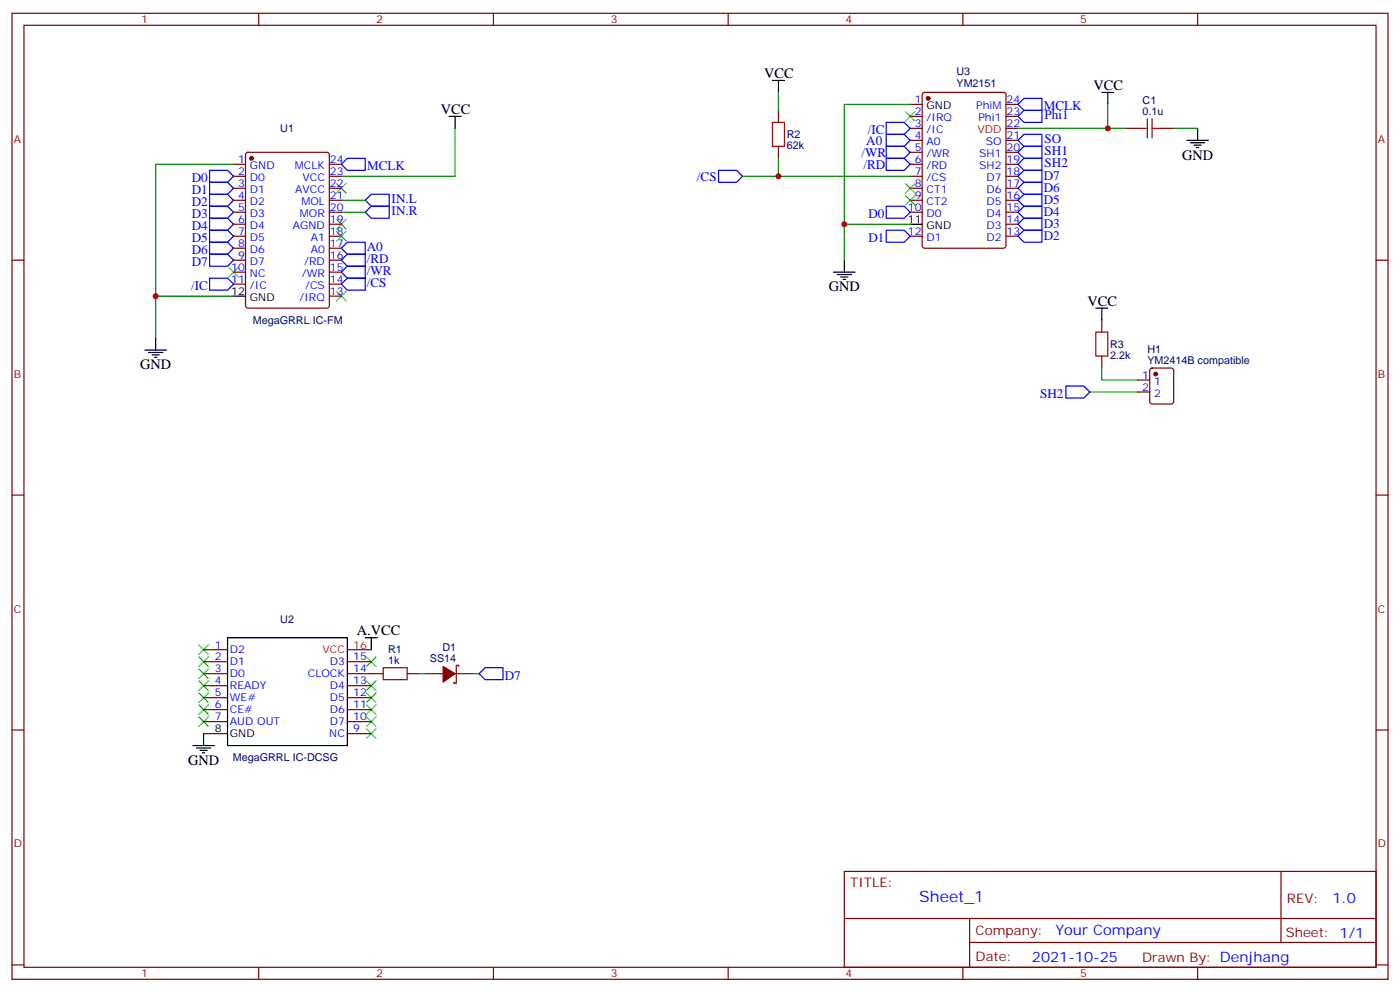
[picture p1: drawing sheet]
<svg xmlns="http://www.w3.org/2000/svg" width="412mm" height="292mm" viewBox="0 0 412 292" stroke-linecap="round" stroke-linejoin="round" font-family="sans-serif">
<g fill="none" stroke="#870000" stroke-width=".35">
<path d="M3.5 3.9h405.4v284.4h-405.4zM7.1 7.4h398.2v277.3h-398.2zM76.2 3.9v3.5M145.3 3.9v3.5M214.5 3.9v3.5M283.6 3.9v3.5M352.8 3.9v3.5M229.3 32.5v3.5M268.1 30.7h3.5M268.1 34.3h3.5M268.1 37.8h3.5M271.9 27.4l.4-.2h23.3l.7 .4v44.8l-.4 .6-23.6 .1-.6-.5-.1-44.7z"/>
<path d="M296.3 30.7h3.6M296.3 34.3h3.6M296.3 37.8h3.6M331.6 37.8h3.5M342.2 37.8h3.5M68.8 48.4h3.5M68.8 51.9h3.5M68.8 55.4h3.5M68.8 58.9h3.5M72.6 45l.4-.2h23.3l.7 .5v44.7l-.4 .6-23.6 .1-.6-.5-.1-44.7zM97 48.4h3.5M97 51.9h3.5"/>
<path d="M97 55.4h3.5M97 58.9h3.5M229.3 43.1v3.5M268.1 48.4h3.5M268.1 51.9h3.5M268.1 55.4h3.5M268.1 58.9h3.5M268.1 41.3h3.5M268.1 44.8h3.5M296.3 48.4h3.6M296.3 51.9h3.6M296.3 55.4h3.6"/>
<path d="M296.3 58.9h3.6M296.3 41.3h3.6M296.3 44.8h3.6M3.5 76.6h3.6M68.8 76.6h3.5M68.8 62.5h3.5M68.8 66h3.5M68.8 69.5h3.5M68.8 73.1h3.5M97 76.6h3.5M97 62.5h3.5M97 66h3.5"/>
<path d="M97 69.5h3.5M97 73.1h3.5M268.1 62.5h3.5M268.1 69.5h3.5M296.3 62.5h3.6M296.3 66h3.6M296.3 69.5h3.6M405.3 76.6h3.6M68.8 80.1h3.5M68.8 83.6h3.5M97 80.1h3.5M97 83.6h3.5"/>
<path d="M97 87.2h3.5M324.6 94.2v3.6M324.6 104.8v3.5M335.1 111.9h3.6M335.1 115.4h3.6M338.9 108.5l.5-.2h5.6l.7 .5v9.4l-.4 .7h-5.9l-.7-.4v-9.5zM3.5 145.7h3.6M405.3 145.7h3.6M60 198.3h7M60 191.2h7M60 194.8h7M102.3 198.3h10.6"/>
<path d="M102.3 191.2h7.1M102.3 194.8h7.1M119.9 198.3h3.6M125.2 198.3h5.3M134.1 198.3h5.2M135.1 196.2v-.4h-.7v5.3h-.7v-.3M3.5 214.9h3.6M60 201.8h7M60 205.4h7M60 208.9h7M60 212.4h7M60 215.9h7"/>
<path d="M102.3 201.8h7.1M102.3 205.4h7.1M102.3 208.9h7.1M102.3 212.4h7.1M102.3 215.9h7.1M405.3 214.9h3.6M248.7 256.5h156.6v28.2h-156.6zM377.3 256.5v20.9M248.7 270.4h156.5M285.6 277.4h119.6M285.6 270.4v14.1M3.5 284h3.6"/>
<path d="M76.2 284.7v3.6M145.3 284.7v3.6M214.5 284.7v3.6M283.6 284.7v3.6M352.8 284.7v3.6M405.3 284h3.6"/>
</g>
<g fill="none" stroke="#3c3" stroke-width=".35">
<path d="M266.7 32.8l2.8 2.9M269.5 32.8l-2.8 2.9M99.1 54l2.9 2.8M102 54l-2.9 2.8M266.7 54l2.8 2.8M266.7 57.5l2.8 2.9M269.5 54l-2.8 2.8M269.5 57.5l-2.8 2.9M67.4 78.7l2.8 2.8M70.2 78.7l-2.8 2.8M99.1 64.6l2.9 2.8M99.1 68.1l2.9 2.8"/>
<path d="M102 64.6l-2.9 2.8M102 68.1l-2.9 2.8M99.1 85.8l2.9 2.8M102 85.8l-2.9 2.8M58.6 189.8l2.8 2.9M58.6 193.4l2.8 2.8M58.6 196.9l2.8 2.8M61.4 189.8l-2.8 2.9M61.4 193.4l-2.8 2.8M61.4 196.9l-2.8 2.8M107.9 193.4l2.9 2.8M110.8 193.4l-2.9 2.8"/>
<path d="M58.6 200.4l2.8 2.8M58.6 203.9l2.8 2.9M58.6 207.5l2.8 2.8M58.6 211l2.8 2.8M61.4 200.4l-2.8 2.8M61.4 203.9l-2.8 2.9M61.4 207.5l-2.8 2.8M61.4 211l-2.8 2.8M107.9 200.4l2.9 2.8M107.9 203.9l2.9 2.9M107.9 207.5l2.9 2.8M107.9 211l2.9 2.8"/>
<path d="M107.9 214.5l2.9 2.8M110.8 200.4l-2.9 2.8M110.8 203.9l-2.9 2.9M110.8 207.5l-2.9 2.8M110.8 211l-2.9 2.8M110.8 214.5l-2.9 2.8"/>
</g>
<g fill="none" stroke="#00f" stroke-width=".35">
<path d="M261.1 36h5.2l1.8 1.8-1.8 1.7h-5.2zM261.1 39.5h5.2l1.8 1.8-1.8 1.8h-5.2zM299.9 34.3l1.7-1.8h5.3v3.5h-5.3zM301.6 29h5.3v3.5h-5.3l-1.7-1.8zM61.7 50.1h5.3l1.8 1.8-1.8 1.8h-5.3zM61.7 53.7h5.3l1.8 1.7-1.8 1.8h-5.3zM61.7 57.2h5.3l1.8 1.7-1.8 1.8h-5.3zM102.3 46.6h5.3v3.5h-5.3l-1.8-1.7zM107.6 58.9l1.8-1.7h5.3v3.5h-5.3zM211.7 50.1h5.3l1.7 1.8-1.7 1.8h-5.3zM261.1 43.1h5.2l1.8 1.7-1.8 1.8h-5.2zM261.1 46.6h5.2l1.8 1.8-1.8 1.7h-5.2z"/>
<path d="M299.9 51.9l1.7-1.8h5.3v3.6h-5.3zM299.9 55.4l1.7-1.7h5.3v3.5h-5.3zM299.9 58.9l1.7-1.7h5.3v3.5h-5.3zM299.9 41.3l1.7-1.8h5.3v3.6h-5.3zM299.9 44.8l1.7-1.7h5.3v3.5h-5.3zM299.9 48.4l1.7-1.8h5.3v3.5h-5.3zM61.7 60.7h5.3l1.8 1.8-1.8 1.7h-5.3zM61.7 64.2h5.3l1.8 1.8-1.8 1.8h-5.3zM61.7 67.8h5.3l1.8 1.7-1.8 1.8h-5.3zM61.7 71.3h5.3l1.8 1.8-1.8 1.7h-5.3zM61.7 74.8h5.3l1.8 1.8-1.8 1.8h-5.3zM100.5 73.1l1.8-1.8h5.3v3.5h-5.3z"/>
<path d="M100.5 76.6l1.8-1.8h5.3v3.6h-5.3zM107.6 62.5l1.8-1.8h5.3v3.5h-5.3zM261.1 60.7h5.2l1.8 1.8-1.8 1.7h-5.2zM261.1 67.8h5.2l1.8 1.7-1.8 1.8h-5.2zM299.9 62.5l1.7-1.8h5.3v3.5h-5.3zM299.9 66l1.7-1.8h5.3v3.6h-5.3zM299.9 69.5l1.7-1.7h5.3v3.5h-5.3zM61.7 81.9h5.3l1.8 1.7-1.8 1.8h-5.3zM100.5 80.1l1.8-1.7h5.3v3.5h-5.3zM100.5 83.6l1.8-1.7h5.3v3.5h-5.3zM314 113.6h5.3l1.7 1.8-1.7 1.8h-5.3zM142.9 196.5h5.3v3.6h-5.3l-1.8-1.8z"/>
</g>
<g fill="none" stroke="#008700" stroke-width=".35">
<path d="M134.1 37.8v14.1h-33.6M229.3 27.2v5.3M268.1 30.7h-19.4v35.3M326.3 30.7v7.1h-26.4M326.3 37.8h5.3M345.7 37.8h7.1M68.8 48.4h-22.9v38.8M100.5 58.9h7.1M218.7 51.9h49.4M229.3 46.6v5.3M100.5 62.5h7.1M268.1 66h-19.4v10.6"/>
<path d="M68.8 87.2h-22.9v12.3M321 115.4h14.1M324.6 108.3v3.6h10.5M123.5 198.3h1.7M139.3 198.3h1.8"/>
</g>
<g fill="#870000" stroke="#870000" stroke-width=".35">
<path d="M130.5 196.2l3.6 2.1-3.6 2.5z"/>
<circle cx="74.1" cy="46.6" r=".53"/>
<circle cx="273.4" cy="29" r=".53"/>
<circle cx="340.4" cy="110.1" r=".53"/>
</g>
<g fill="none" stroke="#000" stroke-width=".35">
<path d="M132.3 34.3h3.5M134.1 34.3v3.5M227.5 23.7h3.6M229.3 23.7v3.5M324.6 27.2h3.5M326.3 27.2v3.5M352.8 37.8v3.5M349.6 41.3h6.4M350.7 42h4.2M351.7 42.7h2.1M352.4 43.4h.7M248.7 76.6v3.5"/>
<path d="M268.1 66h3.5M45.9 99.5v3.5M68.8 87.2h3.5M245.5 80.1h6.4M246.6 80.8h4.2M247.6 81.5h2.2M248.4 82.2h.7M322.8 90.7h3.5M324.6 90.7v3.5M42.7 103h6.3M43.7 103.8h4.3M44.8 104.5h2.1"/>
<path d="M45.5 105.2h.7M67 187.7h35.3v31.8h-35.3zM107.6 187.7h3.5M109.4 187.7v3.5M56.8 219.5h6.3M60 215.9v3.6M57.9 220.2h4.2M58.9 220.9h2.1M59.6 221.6h.7"/>
</g>
<path d="M227.5 36h3.6v7.1h-3.6zM335.1 37.8h2.9M338 35v5.6M339.4 37.8h2.8M339.4 35v5.6M322.8 97.8h3.5v7h-3.5zM112.9 196.5h7v3.6h-7z" fill="none" stroke="#a10000" stroke-width=".35"/>
<g fill="#c00">
<circle cx="45.9" cy="87.2" r=".88"/>
<circle cx="248.7" cy="66" r=".88"/>
<circle cx="326.3" cy="37.8" r=".88"/>
<circle cx="229.3" cy="51.9" r=".88"/>
</g>
<text font-size="4.6" fill="#00f" x="270.8" y="265.5">Sheet_1</text>
<g font-size="4.2">
<text x="225.1" y="23">VCC</text>
<text x="322.1" y="26.5">VCC</text>
<text x="129.8" y="33.5">VCC</text>
<text x="348.2" y="47">GND</text>
<text x="244.1" y="85.8">GND</text>
<text x="320.3" y="90">VCC</text>
<text x="41.3" y="108.7">GND</text>
<text x="105.1" y="187">A.VCC</text>
<text x="55.4" y="225.1">GND</text>
</g>
<g font-size="4.2" fill="#00f">
<text x="392.5" y="265.8">1.0</text>
<text x="310.9" y="275.3">Your Company</text>
<text x="304" y="283.1">2021-10-25</text>
</g>
<g font-size="3.9" fill="#00f">
<text x="307.4" y="32.5">MCLK</text>
<text x="307.7" y="35">Phi1</text>
<text x="255.6" y="39.5">/IC</text>
<text x="253.8" y="46.1">/WR</text>
<text x="255.2" y="42.6">A0</text>
<text x="307.7" y="42.1">SO</text>
<text x="307.7" y="45.6">SH1</text>
<text x="56.5" y="53.7">D0</text>
<text x="108.1" y="50.1">MCLK</text>
<text x="205.3" y="53.2">/CS</text>
<text x="254.3" y="49.6">/RD</text>
<text x="307.4" y="53">D7</text>
<text x="307.7" y="49.1">SH2</text>
<text x="56.5" y="57.2">D1</text>
<text x="115.4" y="59.6">IN.L</text>
<text x="307.4" y="56.5">D6</text>
<text x="56.5" y="60.7">D2</text>
<text x="56.5" y="64.2">D3</text>
<text x="115.4" y="63.2">IN.R</text>
<text x="255.8" y="64.2">D0</text>
<text x="307.4" y="60">D5</text>
<text x="307.4" y="63.5">D4</text>
<text x="56.5" y="67.8">D4</text>
<text x="56.5" y="71.3">D5</text>
<text x="255.8" y="71.3">D1</text>
<text x="307.4" y="67.1">D3</text>
<text x="307.4" y="70.6">D2</text>
<text x="56.5" y="74.8">D6</text>
<text x="108" y="73.8">A0</text>
<text x="108" y="77.3">/RD</text>
<text x="56.5" y="78.4">D7</text>
<text x="108" y="80.8">/WR</text>
<text x="56.3" y="85.4">/IC</text>
<text x="108" y="84.3">/CS</text>
<text x="306.4" y="117.2">SH2</text>
<text x="148.7" y="200.1">D7</text>
</g>
<g font-size="3.9" fill="#800">
<text x="250.5" y="261.1">TITLE:</text>
<text x="379.1" y="265.8">REV:</text>
<text x="287.4" y="275.3">Company:</text>
<text x="378.7" y="275.9">Sheet: 1/1</text>
<text x="287.4" y="283">Date:</text>
<text x="336.4" y="283.1">Drawn By: Denjhang</text>
</g>
<g font-size="3.2" fill="#800">
<text x="41.6" y="6.9">1</text>
<text x="110.8" y="6.9">2</text>
<text x="179.9" y="6.9">3</text>
<text x="249.1" y="6.9">4</text>
<text x="318.2" y="6.9">5</text>
<text x="4.1" y="42">A</text>
<text x="405.9" y="42">A</text>
<text x="4.1" y="111.2">B</text>
<text x="405.9" y="111.2">B</text>
<text x="4.1" y="180.3">C</text>
<text x="405.9" y="180.3">C</text>
<text x="4.1" y="249.4">D</text>
<text x="405.9" y="249.4">D</text>
<text x="41.6" y="287.7">1</text>
<text x="110.8" y="287.7">2</text>
<text x="179.9" y="287.7">3</text>
<text x="249.1" y="287.7">4</text>
<text x="318.2" y="287.7">5</text>
</g>
<g font-size="3.2" fill="#000080">
<text x="281.8" y="22.2">U3</text>
<text x="281.8" y="25.6">YM2151</text>
<text x="336.6" y="33.9">0.1u</text>
<text x="336.6" y="30.7">C1</text>
<text x="82.6" y="38.9">U1</text>
<text x="231.8" y="40.7">R2</text>
<text x="231.8" y="43.9">62k</text>
<text x="74.5" y="95.4">MegaGRRL IC-FM</text>
<text x="327" y="105.6">2.2k</text>
<text x="327" y="102.5">R3</text>
<text x="338" y="107.2">YM2414B compatible</text>
<text x="338" y="104">H1</text>
<text x="82.6" y="183.3">U2</text>
<text x="130.3" y="191.6">D1</text>
<text x="114.3" y="195.5">1k</text>
<text x="114.3" y="192.3">R1</text>
<text x="126.6" y="194.8">SS14</text>
<text x="68.6" y="224.1">MegaGRRL IC-DCSG</text>
</g>
<g font-size="3.2" fill="#00f">
<text x="269.4" y="30.4">1</text>
<text x="269.4" y="33.9">2</text>
<text x="272.9" y="35.7">/IRQ</text>
<text x="287.6" y="32.1">PhiM</text>
<text x="288.2" y="35.7">Phi1</text>
<text x="296.5" y="33.9">23</text>
<text x="296.5" y="30.4">24</text>
<text x="269.4" y="37.4">3</text>
<text x="269.4" y="41">4</text>
<text x="272.9" y="39.2">/IC</text>
<text x="296.5" y="41">21</text>
<text x="296.5" y="37.4">22</text>
<text x="269.4" y="44.5">5</text>
<text x="272.9" y="42.7">A0</text>
<text x="272.9" y="46.2">/WR</text>
<text x="288.5" y="46.2">SH1</text>
<text x="290.4" y="42.7">SO</text>
<text x="296.5" y="44.5">20</text>
<text x="70.1" y="48">1</text>
<text x="70.1" y="51.5">2</text>
<text x="73.6" y="49.8">GND</text>
<text x="73.6" y="53.3">D0</text>
<text x="86.9" y="49.8">MCLK</text>
<text x="89.1" y="53.3">VCC</text>
<text x="97.2" y="51.5">23</text>
<text x="97.2" y="48">24</text>
<text x="269.4" y="48">6</text>
<text x="269.4" y="51.5">7</text>
<text x="272.9" y="49.8">/RD</text>
<text x="272.9" y="53.3">/CS</text>
<text x="288.5" y="49.8">SH2</text>
<text x="290.6" y="53.3">D7</text>
<text x="296.5" y="51.5">18</text>
<text x="296.5" y="48">19</text>
<text x="70.1" y="55.1">3</text>
<text x="70.1" y="58.6">4</text>
<text x="73.6" y="56.8">D1</text>
<text x="86.9" y="56.8">AVCC</text>
<text x="97.2" y="58.6">21</text>
<text x="97.2" y="55.1">22</text>
<text x="269.4" y="55.1">8</text>
<text x="269.4" y="58.6">9</text>
<text x="272.9" y="56.8">CT1</text>
<text x="290.6" y="56.8">D6</text>
<text x="296.5" y="58.6">16</text>
<text x="296.5" y="55.1">17</text>
<text x="70.1" y="62.1">5</text>
<text x="70.1" y="65.7">6</text>
<text x="73.6" y="60.4">D2</text>
<text x="73.6" y="63.9">D3</text>
<text x="88.3" y="63.9">MOR</text>
<text x="88.8" y="60.4">MOL</text>
<text x="97.2" y="65.7">19</text>
<text x="97.2" y="62.1">20</text>
<text x="267.4" y="62.1">10</text>
<text x="272.9" y="60.4">CT2</text>
<text x="272.9" y="63.9">D0</text>
<text x="290.6" y="63.9">D4</text>
<text x="290.6" y="60.4">D5</text>
<text x="296.5" y="65.7">14</text>
<text x="296.5" y="62.1">15</text>
<text x="70.1" y="69.2">7</text>
<text x="73.6" y="67.4">D4</text>
<text x="73.6" y="70.9">D5</text>
<text x="86.3" y="67.4">AGND</text>
<text x="91.5" y="70.9">A1</text>
<text x="97.2" y="69.2">18</text>
<text x="267.4" y="69.2">12</text>
<text x="272.9" y="70.9">D1</text>
<text x="290.6" y="70.9">D2</text>
<text x="290.6" y="67.4">D3</text>
<text x="296.5" y="69.2">13</text>
<text x="70.1" y="72.7">8</text>
<text x="70.1" y="76.2">9</text>
<text x="73.6" y="74.5">D6</text>
<text x="73.6" y="78">D7</text>
<text x="89.6" y="78">/RD</text>
<text x="91.5" y="74.5">A0</text>
<text x="97.2" y="76.2">16</text>
<text x="97.2" y="72.7">17</text>
<text x="68.1" y="79.8">10</text>
<text x="68.1" y="83.3">11</text>
<text x="73.6" y="81.5">NC</text>
<text x="88.9" y="81.5">/WR</text>
<text x="97.2" y="83.3">14</text>
<text x="97.2" y="79.8">15</text>
<text x="73.6" y="85.1">/IC</text>
<text x="88.2" y="88.6">/IRQ</text>
<text x="89.9" y="85.1">/CS</text>
<text x="97.2" y="86.8">13</text>
<text x="336.5" y="111.5">1</text>
<text x="340" y="113.3">1</text>
<text x="336.5" y="115">2</text>
<text x="340" y="116.8">2</text>
<text x="63.2" y="190.9">1</text>
<text x="63.2" y="194.4">2</text>
<text x="63.2" y="197.9">3</text>
<text x="67.7" y="192.3">D2</text>
<text x="67.7" y="195.8">D1</text>
<text x="97.1" y="195.8">D3</text>
<text x="104.1" y="197.9">14</text>
<text x="104.1" y="194.4">15</text>
<text x="63.2" y="201.5">4</text>
<text x="67.7" y="199.4">D0</text>
<text x="67.7" y="202.9">READY</text>
<text x="90.7" y="199.4">CLOCK</text>
<text x="97.1" y="202.9">D4</text>
<text x="104.1" y="201.5">13</text>
<text x="63.2" y="205">5</text>
<text x="63.2" y="208.5">6</text>
<text x="67.7" y="206.4">WE#</text>
<text x="67.7" y="209.9">CE#</text>
<text x="97.1" y="209.9">D6</text>
<text x="97.1" y="206.4">D5</text>
<text x="104.1" y="208.5">11</text>
<text x="104.1" y="205">12</text>
<text x="63.2" y="212.1">7</text>
<text x="67.7" y="213.5">AUD OUT</text>
<text x="97.1" y="213.5">D7</text>
<text x="104.1" y="215.6">9</text>
<text x="104.1" y="212.1">10</text>
<text x="97" y="217">NC</text>
</g>
<g font-size="3.2">
<text x="272.9" y="32.1">GND</text>
<text x="267.4" y="65.7">11</text>
<text x="272.9" y="67.4">GND</text>
<text x="68.1" y="86.8">12</text>
<text x="73.6" y="88.6">GND</text>
<text x="63.2" y="215.6">8</text>
<text x="67.7" y="217">GND</text>
</g>
<g font-size="3.2" fill="#f00">
<text x="288" y="39.2">VDD</text>
<text x="104.1" y="190.9">16</text>
<text x="95" y="192.3">VCC</text>
</g>
</svg>
